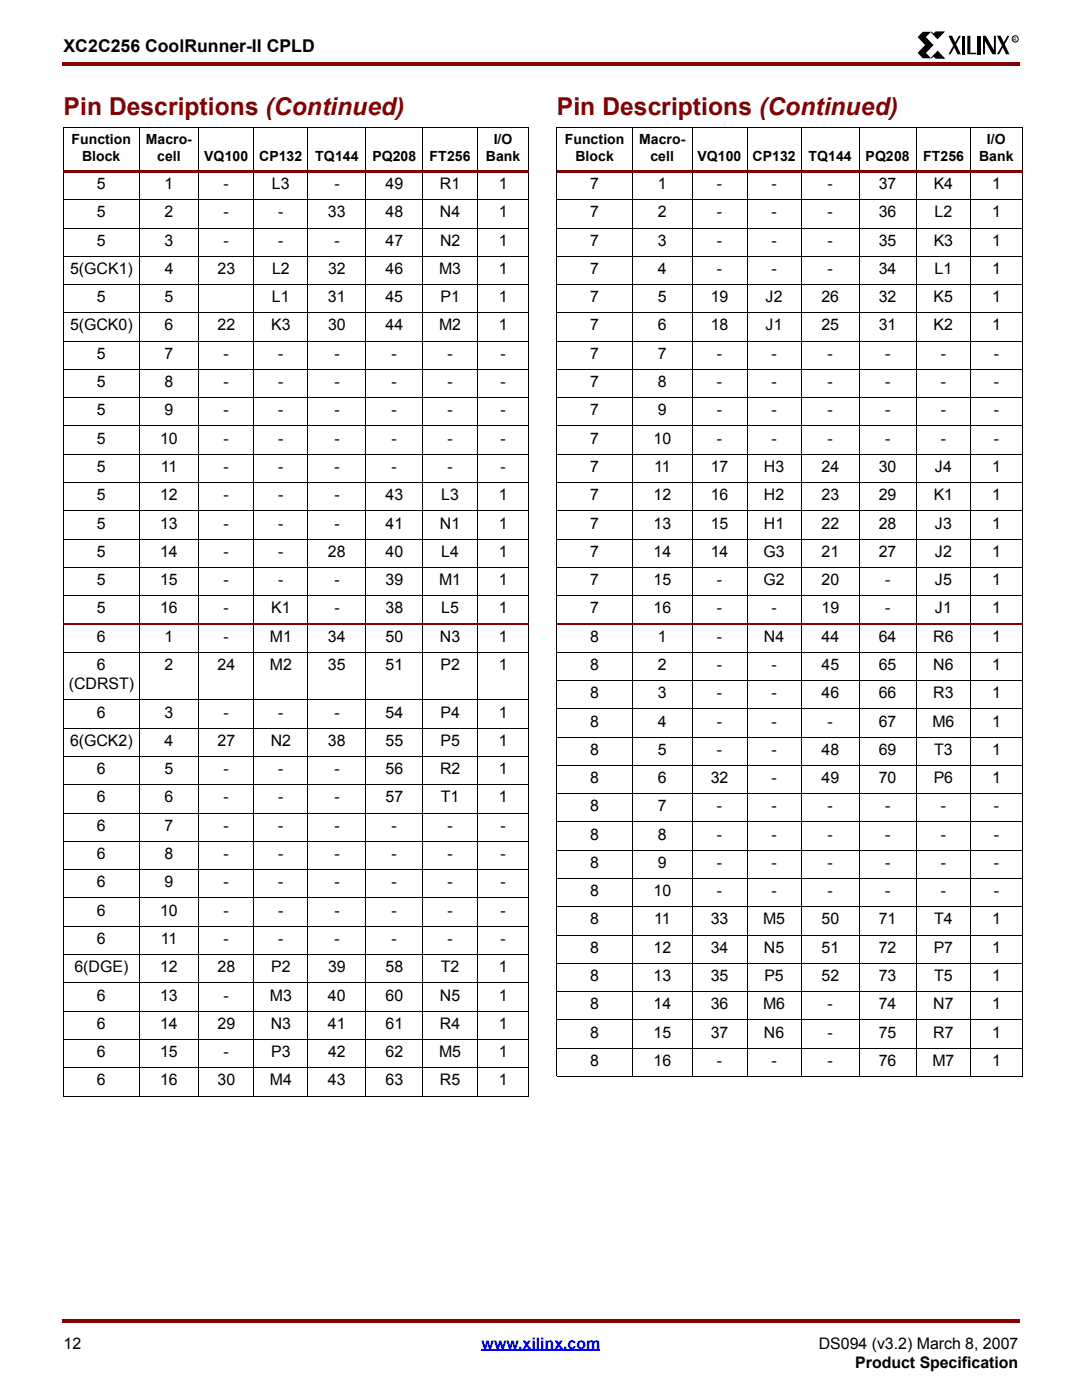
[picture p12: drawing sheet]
<svg xmlns="http://www.w3.org/2000/svg" width="216mm" height="279mm" viewBox="0 0 216 279" stroke-linecap="round" stroke-linejoin="round" font-family="sans-serif">
<g fill="#850000">
<path d="M12.4 12.4h.3v.7h-.3z"/>
<path d="M12.7 12.4h190.8v.7h-190.8z"/>
</g>
<path d="M12.7 267h190.5v8.2h-190.5z" fill="#fff"/>
<path d="M96.1 269.5h23.7" fill="none" stroke="#00f" stroke-width=".34"/>
<g fill="#850000">
<path d="M12.4 263.2h.3v.7h-.3z"/>
<path d="M12.7 263.2h190.8v.7h-190.8z"/>
</g>
<path d="M183.1 6.3h20.1v5.3h-20.1z" fill="#fff"/>
<path d="M184.1 6.3h1.7l-1 1.1 1.5 1.6-1.5 1.6 1 1h-1.7l-1-1 1.5-1.6-1.5-1.6zM189.2 7.1h.8l1.7 3.7h-.6zM191.3 7.1h.4l-2 3.7h-.5zM191.9 7.1h.6v3.7h-.6zM193 7.1h.6v3.4h1.2v.3h-1.8zM195.1 7.1h.6v3.7h-.6zM196.1 7.1h.6l1.6 2.9v-2.9h.4v3.7h-.7l-1.5-2.6v2.6h-.4zM198.9 7.1h.8l1.7 3.7h-.7zM201 7.1h.4l-2 3.7h-.5z" fill="#000"/>
<path d="M185.8 6.4l.5 .5 .4-.5h1.6l-1.2 1.3zM187.1 10.3l1.3 1.3h-1.7l-.4-.5-.5 .5z" fill="#000" stroke="#000" stroke-width=".2"/>
<g fill="none" stroke="#000" stroke-width=".2">
<path d="M12.7 25.4h92.8M12.7 25.4v193.3M27.8 25.4v193.4M39.7 25.4v193.4M50.6 25.4v193.4M61.4 25.4v193.4M73 25.4v193.4M84.4 25.4v193.4M95.3 25.4v193.4M105.5 25.4v193.3"/>
<circle cx="202.6" cy="7.8" r=".62"/>
</g>
<path d="M12.7 34h92.8v.5h-92.8z" fill="#850000"/>
<g fill="none" stroke="#000" stroke-width=".2">
<path d="M12.7 39.9h92.8M111.1 25.4h92.9M111.1 25.4v189.4M126.2 25.4v189.5M138.1 25.4v189.5M149.1 25.4v189.5M159.9 25.4v189.5M171.4 25.4v189.5M182.8 25.4v189.5M193.7 25.4v189.5M204 25.4v189.4M12.7 45.5h92.8"/>
<path d="M12.7 51.1h92.8M12.7 56.8h92.8M12.7 62.4h92.8M12.7 68.1h92.8M12.7 73.7h92.8M12.7 79.4h92.8M12.7 85h92.8M12.7 90.7h92.8M12.7 96.3h92.8M12.7 101.9h92.8M12.7 107.6h92.8M12.7 113.2h92.8"/>
<path d="M12.7 118.9h92.8M12.7 130.2h92.8M12.7 139.7h92.8M12.7 145.3h92.8M12.7 151h92.8M12.7 156.6h92.8M12.7 162.3h92.8M12.7 167.9h92.8M12.7 173.6h92.8M12.7 179.2h92.8M12.7 184.9h92.8M12.7 190.5h92.8"/>
<path d="M12.7 196.1h92.8M12.7 201.8h92.8M12.7 207.4h92.8M12.7 213.1h92.8M12.7 218.7h92.8"/>
</g>
<path d="M12.7 124.5h92.8" fill="none" stroke="#850000" stroke-width=".34"/>
<path d="M111.1 34h92.9v.5h-92.9z" fill="#850000"/>
<g fill="none" stroke="#000" stroke-width=".2">
<path d="M111.1 39.9h92.9M111.1 45.5h92.9M111.1 51.1h92.9M111.1 56.8h92.9M111.1 62.4h92.9M111.1 68.1h92.9M111.1 73.7h92.9M111.1 79.4h92.9M111.1 85h92.9M111.1 90.7h92.9M111.1 96.3h92.9M111.1 101.9h92.9"/>
<path d="M111.1 107.6h92.9M111.1 113.2h92.9M111.1 118.9h92.9M111.1 130.2h92.9M111.1 135.8h92.9M111.1 141.5h92.9M111.1 147.1h92.9M111.1 152.7h92.9M111.1 158.4h92.9M111.1 164h92.9M111.1 169.7h92.9M111.1 175.3h92.9"/>
<path d="M111.1 181h92.9M111.1 186.6h92.9M111.1 192.3h92.9M111.1 197.9h92.9M111.1 203.5h92.9M111.1 209.2h92.9M111.1 214.8h92.9"/>
</g>
<path d="M111.1 124.5h92.9" fill="none" stroke="#850000" stroke-width=".34"/>
<g font-size="4.9" fill="#850000">
<text x="12.7" y="23">Pin Descriptions (Continued)</text>
<text x="111.1" y="23">Pin Descriptions (Continued)</text>
</g>
<text font-size="3.5" x="12.7" y="10.5">XC2C256 CoolRunner-II CPLD</text>
<g font-size="3.2">
<text x="19.3" y="37.8">5</text>
<text x="32.8" y="37.8">1</text>
<text x="44.6" y="37.8">-</text>
<text x="54.3" y="37.8">L3</text>
<text x="66.7" y="37.8">-</text>
<text x="76.9" y="37.8">49</text>
<text x="87.8" y="37.8">R1</text>
<text x="99.5" y="37.8">1</text>
<text x="117.8" y="37.8">7</text>
<text x="131.3" y="37.8">1</text>
<text x="143" y="37.8">-</text>
<text x="153.9" y="37.8">-</text>
<text x="165.1" y="37.8">-</text>
<text x="175.3" y="37.8">37</text>
<text x="186.3" y="37.8">K4</text>
<text x="197.9" y="37.8">1</text>
<text x="19.3" y="43.4">5</text>
<text x="32.8" y="43.4">2</text>
<text x="44.6" y="43.4">-</text>
<text x="55.5" y="43.4">-</text>
<text x="65.4" y="43.4">33</text>
<text x="76.9" y="43.4">48</text>
<text x="87.8" y="43.4">N4</text>
<text x="99.5" y="43.4">1</text>
<text x="117.8" y="43.4">7</text>
<text x="131.3" y="43.4">2</text>
<text x="143" y="43.4">-</text>
<text x="153.9" y="43.4">-</text>
<text x="165.1" y="43.4">-</text>
<text x="175.3" y="43.4">36</text>
<text x="186.5" y="43.4">L2</text>
<text x="197.9" y="43.4">1</text>
<text x="19.3" y="49">5</text>
<text x="32.8" y="49">3</text>
<text x="44.6" y="49">-</text>
<text x="55.5" y="49">-</text>
<text x="66.7" y="49">-</text>
<text x="76.9" y="49">47</text>
<text x="87.8" y="49">N2</text>
<text x="99.5" y="49">1</text>
<text x="117.8" y="49">7</text>
<text x="131.3" y="49">3</text>
<text x="143" y="49">-</text>
<text x="153.9" y="49">-</text>
<text x="165.1" y="49">-</text>
<text x="175.3" y="49">35</text>
<text x="186.3" y="49">K3</text>
<text x="197.9" y="49">1</text>
<text x="14" y="54.7">5(GCK1)</text>
<text x="32.9" y="54.7">4</text>
<text x="43.4" y="54.7">23</text>
<text x="54.3" y="54.7">L2</text>
<text x="65.5" y="54.7">32</text>
<text x="76.9" y="54.7">46</text>
<text x="87.6" y="54.7">M3</text>
<text x="99.5" y="54.7">1</text>
<text x="117.8" y="54.7">7</text>
<text x="131.3" y="54.7">4</text>
<text x="143" y="54.7">-</text>
<text x="153.9" y="54.7">-</text>
<text x="165.1" y="54.7">-</text>
<text x="175.3" y="54.7">34</text>
<text x="186.5" y="54.7">L1</text>
<text x="197.9" y="54.7">1</text>
<text x="14" y="66">5(GCK0)</text>
<text x="19.3" y="60.3">5</text>
<text x="32.8" y="60.3">5</text>
<text x="32.9" y="66">6</text>
<text x="43.4" y="66">22</text>
<text x="54.1" y="66">K3</text>
<text x="54.3" y="60.3">L1</text>
<text x="65.4" y="60.3">31</text>
<text x="65.5" y="66">30</text>
<text x="76.9" y="60.3">45</text>
<text x="76.9" y="66">44</text>
<text x="87.6" y="66">M2</text>
<text x="87.9" y="60.3">P1</text>
<text x="99.5" y="60.3">1</text>
<text x="99.5" y="66">1</text>
<text x="117.8" y="60.3">7</text>
<text x="117.8" y="66">7</text>
<text x="131.3" y="60.3">5</text>
<text x="131.3" y="66">6</text>
<text x="141.8" y="60.3">19</text>
<text x="141.8" y="66">18</text>
<text x="152.8" y="60.3">J2</text>
<text x="152.8" y="66">J1</text>
<text x="163.9" y="60.3">26</text>
<text x="163.9" y="66">25</text>
<text x="175.3" y="60.3">32</text>
<text x="175.3" y="66">31</text>
<text x="186.3" y="60.3">K5</text>
<text x="186.3" y="66">K2</text>
<text x="197.9" y="60.3">1</text>
<text x="197.9" y="66">1</text>
<text x="19.3" y="71.6">5</text>
<text x="32.8" y="71.6">7</text>
<text x="44.6" y="71.6">-</text>
<text x="55.5" y="71.6">-</text>
<text x="66.7" y="71.6">-</text>
<text x="78.1" y="71.6">-</text>
<text x="89.3" y="71.6">-</text>
<text x="99.9" y="71.6">-</text>
<text x="117.8" y="71.6">7</text>
<text x="131.3" y="71.6">7</text>
<text x="143" y="71.6">-</text>
<text x="153.9" y="71.6">-</text>
<text x="165.1" y="71.6">-</text>
<text x="176.6" y="71.6">-</text>
<text x="187.7" y="71.6">-</text>
<text x="198.3" y="71.6">-</text>
<text x="19.3" y="77.3">5</text>
<text x="32.8" y="77.3">8</text>
<text x="44.6" y="77.3">-</text>
<text x="55.5" y="77.3">-</text>
<text x="66.7" y="77.3">-</text>
<text x="78.1" y="77.3">-</text>
<text x="89.3" y="77.3">-</text>
<text x="99.9" y="77.3">-</text>
<text x="117.8" y="77.3">7</text>
<text x="131.3" y="77.3">8</text>
<text x="143" y="77.3">-</text>
<text x="153.9" y="77.3">-</text>
<text x="165.1" y="77.3">-</text>
<text x="176.6" y="77.3">-</text>
<text x="187.7" y="77.3">-</text>
<text x="198.3" y="77.3">-</text>
<text x="19.3" y="82.9">5</text>
<text x="32.8" y="82.9">9</text>
<text x="44.6" y="82.9">-</text>
<text x="55.5" y="82.9">-</text>
<text x="66.7" y="82.9">-</text>
<text x="78.1" y="82.9">-</text>
<text x="89.3" y="82.9">-</text>
<text x="99.9" y="82.9">-</text>
<text x="117.8" y="82.9">7</text>
<text x="131.3" y="82.9">9</text>
<text x="143" y="82.9">-</text>
<text x="153.9" y="82.9">-</text>
<text x="165.1" y="82.9">-</text>
<text x="176.6" y="82.9">-</text>
<text x="187.7" y="82.9">-</text>
<text x="198.3" y="82.9">-</text>
<text x="19.3" y="88.6">5</text>
<text x="32" y="88.6">10</text>
<text x="44.6" y="88.6">-</text>
<text x="55.5" y="88.6">-</text>
<text x="66.7" y="88.6">-</text>
<text x="78.1" y="88.6">-</text>
<text x="89.3" y="88.6">-</text>
<text x="99.9" y="88.6">-</text>
<text x="117.8" y="88.6">7</text>
<text x="130.4" y="88.6">10</text>
<text x="143" y="88.6">-</text>
<text x="153.9" y="88.6">-</text>
<text x="165.1" y="88.6">-</text>
<text x="176.6" y="88.6">-</text>
<text x="187.7" y="88.6">-</text>
<text x="198.3" y="88.6">-</text>
<text x="19.3" y="94.2">5</text>
<text x="32.1" y="94.2">11</text>
<text x="44.6" y="94.2">-</text>
<text x="55.5" y="94.2">-</text>
<text x="66.7" y="94.2">-</text>
<text x="78.1" y="94.2">-</text>
<text x="89.3" y="94.2">-</text>
<text x="99.9" y="94.2">-</text>
<text x="117.8" y="94.2">7</text>
<text x="130.5" y="94.2">11</text>
<text x="141.8" y="94.2">17</text>
<text x="152.4" y="94.2">H3</text>
<text x="163.9" y="94.2">24</text>
<text x="175.3" y="94.2">30</text>
<text x="186.6" y="94.2">J4</text>
<text x="197.9" y="94.2">1</text>
<text x="19.3" y="99.8">5</text>
<text x="32" y="99.8">12</text>
<text x="44.6" y="99.8">-</text>
<text x="55.5" y="99.8">-</text>
<text x="66.7" y="99.8">-</text>
<text x="76.9" y="99.8">43</text>
<text x="88.1" y="99.8">L3</text>
<text x="99.5" y="99.8">1</text>
<text x="117.8" y="99.8">7</text>
<text x="130.4" y="99.8">12</text>
<text x="141.8" y="99.8">16</text>
<text x="152.4" y="99.8">H2</text>
<text x="163.9" y="99.8">23</text>
<text x="175.3" y="99.8">29</text>
<text x="186.3" y="99.8">K1</text>
<text x="197.9" y="99.8">1</text>
<text x="19.3" y="105.5">5</text>
<text x="32" y="105.5">13</text>
<text x="44.6" y="105.5">-</text>
<text x="55.5" y="105.5">-</text>
<text x="66.7" y="105.5">-</text>
<text x="76.9" y="105.5">41</text>
<text x="87.8" y="105.5">N1</text>
<text x="99.5" y="105.5">1</text>
<text x="117.8" y="105.5">7</text>
<text x="130.4" y="105.5">13</text>
<text x="141.8" y="105.5">15</text>
<text x="152.4" y="105.5">H1</text>
<text x="163.9" y="105.5">22</text>
<text x="175.3" y="105.5">28</text>
<text x="186.6" y="105.5">J3</text>
<text x="197.9" y="105.5">1</text>
<text x="19.3" y="111.1">5</text>
<text x="32" y="111.1">14</text>
<text x="44.6" y="111.1">-</text>
<text x="55.5" y="111.1">-</text>
<text x="65.4" y="111.1">28</text>
<text x="76.9" y="111.1">40</text>
<text x="88" y="111.1">L4</text>
<text x="99.5" y="111.1">1</text>
<text x="117.8" y="111.1">7</text>
<text x="130.4" y="111.1">14</text>
<text x="141.8" y="111.1">14</text>
<text x="152.4" y="111.1">G3</text>
<text x="163.9" y="111.1">21</text>
<text x="175.3" y="111.1">27</text>
<text x="186.6" y="111.1">J2</text>
<text x="197.9" y="111.1">1</text>
<text x="19.3" y="116.8">5</text>
<text x="32" y="116.8">15</text>
<text x="44.6" y="116.8">-</text>
<text x="55.5" y="116.8">-</text>
<text x="66.7" y="116.8">-</text>
<text x="76.9" y="116.8">39</text>
<text x="87.6" y="116.8">M1</text>
<text x="99.5" y="116.8">1</text>
<text x="117.8" y="116.8">7</text>
<text x="130.4" y="116.8">15</text>
<text x="143" y="116.8">-</text>
<text x="152.4" y="116.8">G2</text>
<text x="163.9" y="116.8">20</text>
<text x="176.6" y="116.8">-</text>
<text x="186.6" y="116.8">J5</text>
<text x="197.9" y="116.8">1</text>
<text x="19.3" y="122.4">5</text>
<text x="32" y="122.4">16</text>
<text x="44.6" y="122.4">-</text>
<text x="54.1" y="122.4">K1</text>
<text x="66.7" y="122.4">-</text>
<text x="76.9" y="122.4">38</text>
<text x="88" y="122.4">L5</text>
<text x="99.5" y="122.4">1</text>
<text x="117.8" y="122.4">7</text>
<text x="130.4" y="122.4">16</text>
<text x="143" y="122.4">-</text>
<text x="153.9" y="122.4">-</text>
<text x="163.9" y="122.4">19</text>
<text x="176.6" y="122.4">-</text>
<text x="186.6" y="122.4">J1</text>
<text x="197.9" y="122.4">1</text>
<text x="19.3" y="128.1">6</text>
<text x="32.8" y="128.1">1</text>
<text x="44.6" y="128.1">-</text>
<text x="53.8" y="128.1">M1</text>
<text x="65.4" y="128.1">34</text>
<text x="76.9" y="128.1">50</text>
<text x="87.8" y="128.1">N3</text>
<text x="99.5" y="128.1">1</text>
<text x="117.8" y="128.1">8</text>
<text x="131.3" y="128.1">1</text>
<text x="143" y="128.1">-</text>
<text x="152.4" y="128.1">N4</text>
<text x="163.9" y="128.1">44</text>
<text x="175.3" y="128.1">64</text>
<text x="186.2" y="128.1">R6</text>
<text x="197.9" y="128.1">1</text>
<text x="13.7" y="137.6">(CDRST)</text>
<text x="19.3" y="133.7">6</text>
<text x="32.9" y="133.7">2</text>
<text x="43.4" y="133.7">24</text>
<text x="53.8" y="133.7">M2</text>
<text x="65.4" y="133.7">35</text>
<text x="76.9" y="133.7">51</text>
<text x="87.9" y="133.7">P2</text>
<text x="99.5" y="133.7">1</text>
<text x="117.8" y="133.7">8</text>
<text x="131.3" y="133.7">2</text>
<text x="143" y="133.7">-</text>
<text x="153.9" y="133.7">-</text>
<text x="163.9" y="133.7">45</text>
<text x="175.3" y="133.7">65</text>
<text x="186.2" y="133.7">N6</text>
<text x="197.9" y="133.7">1</text>
<text x="19.3" y="143.2">6</text>
<text x="32.9" y="143.2">3</text>
<text x="44.6" y="143.2">-</text>
<text x="55.5" y="143.2">-</text>
<text x="66.7" y="143.2">-</text>
<text x="76.9" y="143.2">54</text>
<text x="87.9" y="143.2">P4</text>
<text x="99.5" y="143.2">1</text>
<text x="117.8" y="139.4">8</text>
<text x="131.3" y="139.4">3</text>
<text x="143" y="139.4">-</text>
<text x="153.9" y="139.4">-</text>
<text x="163.9" y="139.4">46</text>
<text x="175.3" y="139.4">66</text>
<text x="186.2" y="139.4">R3</text>
<text x="197.9" y="139.4">1</text>
<text x="14" y="148.9">6(GCK2)</text>
<text x="32.9" y="148.9">4</text>
<text x="43.4" y="148.9">27</text>
<text x="54" y="148.9">N2</text>
<text x="65.4" y="148.9">38</text>
<text x="76.9" y="148.9">55</text>
<text x="87.9" y="148.9">P5</text>
<text x="99.5" y="148.9">1</text>
<text x="117.8" y="145">8</text>
<text x="131.3" y="145">4</text>
<text x="143" y="145">-</text>
<text x="153.9" y="145">-</text>
<text x="165.1" y="145">-</text>
<text x="175.3" y="145">67</text>
<text x="186.1" y="145">M6</text>
<text x="197.9" y="145">1</text>
<text x="19.3" y="154.5">6</text>
<text x="32.9" y="154.5">5</text>
<text x="44.6" y="154.5">-</text>
<text x="55.5" y="154.5">-</text>
<text x="66.7" y="154.5">-</text>
<text x="76.9" y="154.5">56</text>
<text x="87.8" y="154.5">R2</text>
<text x="99.5" y="154.5">1</text>
<text x="117.8" y="150.6">8</text>
<text x="131.3" y="150.6">5</text>
<text x="143" y="150.6">-</text>
<text x="153.9" y="150.6">-</text>
<text x="163.9" y="150.6">48</text>
<text x="175.3" y="150.6">69</text>
<text x="186.4" y="150.6">T3</text>
<text x="197.9" y="150.6">1</text>
<text x="19.3" y="160.1">6</text>
<text x="32.9" y="160.1">6</text>
<text x="44.6" y="160.1">-</text>
<text x="55.5" y="160.1">-</text>
<text x="66.7" y="160.1">-</text>
<text x="76.9" y="160.1">57</text>
<text x="88" y="160.1">T1</text>
<text x="99.5" y="160.1">1</text>
<text x="117.8" y="156.3">8</text>
<text x="117.8" y="161.9">8</text>
<text x="131.3" y="156.3">6</text>
<text x="131.3" y="161.9">7</text>
<text x="141.8" y="156.3">32</text>
<text x="143" y="161.9">-</text>
<text x="153.9" y="156.3">-</text>
<text x="153.9" y="161.9">-</text>
<text x="163.9" y="156.3">49</text>
<text x="165.1" y="161.9">-</text>
<text x="175.3" y="156.3">70</text>
<text x="176.6" y="161.9">-</text>
<text x="186.3" y="156.3">P6</text>
<text x="187.7" y="161.9">-</text>
<text x="197.9" y="156.3">1</text>
<text x="198.3" y="161.9">-</text>
<text x="19.3" y="165.8">6</text>
<text x="32.9" y="165.8">7</text>
<text x="44.6" y="165.8">-</text>
<text x="55.5" y="165.8">-</text>
<text x="66.7" y="165.8">-</text>
<text x="78.1" y="165.8">-</text>
<text x="89.3" y="165.8">-</text>
<text x="99.9" y="165.8">-</text>
<text x="117.8" y="167.6">8</text>
<text x="131.3" y="167.6">8</text>
<text x="143" y="167.6">-</text>
<text x="153.9" y="167.6">-</text>
<text x="165.1" y="167.6">-</text>
<text x="176.6" y="167.6">-</text>
<text x="187.7" y="167.6">-</text>
<text x="198.3" y="167.6">-</text>
<text x="19.3" y="171.4">6</text>
<text x="32.9" y="171.4">8</text>
<text x="44.6" y="171.4">-</text>
<text x="55.5" y="171.4">-</text>
<text x="66.7" y="171.4">-</text>
<text x="78.1" y="171.4">-</text>
<text x="89.3" y="171.4">-</text>
<text x="99.9" y="171.4">-</text>
<text x="117.8" y="173.2">8</text>
<text x="131.3" y="173.2">9</text>
<text x="143" y="173.2">-</text>
<text x="153.9" y="173.2">-</text>
<text x="165.1" y="173.2">-</text>
<text x="176.6" y="173.2">-</text>
<text x="187.7" y="173.2">-</text>
<text x="198.3" y="173.2">-</text>
<text x="19.3" y="177.1">6</text>
<text x="32.9" y="177.1">9</text>
<text x="44.6" y="177.1">-</text>
<text x="55.5" y="177.1">-</text>
<text x="66.7" y="177.1">-</text>
<text x="78.1" y="177.1">-</text>
<text x="89.3" y="177.1">-</text>
<text x="99.9" y="177.1">-</text>
<text x="117.8" y="178.9">8</text>
<text x="130.4" y="178.9">10</text>
<text x="143" y="178.9">-</text>
<text x="153.9" y="178.9">-</text>
<text x="165.1" y="178.9">-</text>
<text x="176.6" y="178.9">-</text>
<text x="187.7" y="178.9">-</text>
<text x="198.3" y="178.9">-</text>
<text x="19.3" y="182.8">6</text>
<text x="32" y="182.8">10</text>
<text x="44.6" y="182.8">-</text>
<text x="55.5" y="182.8">-</text>
<text x="66.7" y="182.8">-</text>
<text x="78.1" y="182.8">-</text>
<text x="89.3" y="182.8">-</text>
<text x="99.9" y="182.8">-</text>
<text x="117.8" y="184.5">8</text>
<text x="130.5" y="184.5">11</text>
<text x="141.8" y="184.5">33</text>
<text x="152.3" y="184.5">M5</text>
<text x="163.9" y="184.5">50</text>
<text x="175.3" y="184.5">71</text>
<text x="186.4" y="184.5">T4</text>
<text x="197.9" y="184.5">1</text>
<text x="19.3" y="188.4">6</text>
<text x="32.1" y="188.4">11</text>
<text x="44.6" y="188.4">-</text>
<text x="55.5" y="188.4">-</text>
<text x="66.7" y="188.4">-</text>
<text x="78.1" y="188.4">-</text>
<text x="89.3" y="188.4">-</text>
<text x="99.9" y="188.4">-</text>
<text x="117.8" y="190.2">8</text>
<text x="130.4" y="190.2">12</text>
<text x="141.8" y="190.2">34</text>
<text x="152.4" y="190.2">N5</text>
<text x="163.9" y="190.2">51</text>
<text x="175.3" y="190.2">72</text>
<text x="186.3" y="190.2">P7</text>
<text x="197.9" y="190.2">1</text>
<text x="14.9" y="194">6(DGE)</text>
<text x="32" y="194">12</text>
<text x="43.4" y="194">28</text>
<text x="54.1" y="194">P2</text>
<text x="65.5" y="194">39</text>
<text x="76.9" y="194">58</text>
<text x="88" y="194">T2</text>
<text x="99.5" y="194">1</text>
<text x="117.8" y="195.8">8</text>
<text x="130.4" y="195.8">13</text>
<text x="141.8" y="195.8">35</text>
<text x="152.5" y="195.8">P5</text>
<text x="163.9" y="195.8">52</text>
<text x="175.3" y="195.8">73</text>
<text x="186.4" y="195.8">T5</text>
<text x="197.9" y="195.8">1</text>
<text x="19.3" y="199.7">6</text>
<text x="32" y="199.7">13</text>
<text x="44.6" y="199.7">-</text>
<text x="53.8" y="199.7">M3</text>
<text x="65.4" y="199.7">40</text>
<text x="76.9" y="199.7">60</text>
<text x="87.8" y="199.7">N5</text>
<text x="99.5" y="199.7">1</text>
<text x="117.8" y="201.4">8</text>
<text x="130.4" y="201.4">14</text>
<text x="141.8" y="201.4">36</text>
<text x="152.3" y="201.4">M6</text>
<text x="165.1" y="201.4">-</text>
<text x="175.3" y="201.4">74</text>
<text x="186.2" y="201.4">N7</text>
<text x="197.9" y="201.4">1</text>
<text x="19.3" y="205.3">6</text>
<text x="32" y="205.3">14</text>
<text x="43.4" y="205.3">29</text>
<text x="54" y="205.3">N3</text>
<text x="65.4" y="205.3">41</text>
<text x="76.9" y="205.3">61</text>
<text x="87.8" y="205.3">R4</text>
<text x="99.5" y="205.3">1</text>
<text x="117.8" y="207.1">8</text>
<text x="130.4" y="207.1">15</text>
<text x="141.8" y="207.1">37</text>
<text x="152.4" y="207.1">N6</text>
<text x="165.1" y="207.1">-</text>
<text x="175.3" y="207.1">75</text>
<text x="186.2" y="207.1">R7</text>
<text x="197.9" y="207.1">1</text>
<text x="19.3" y="210.9">6</text>
<text x="32" y="210.9">15</text>
<text x="44.6" y="210.9">-</text>
<text x="54.1" y="210.9">P3</text>
<text x="65.5" y="210.9">42</text>
<text x="76.9" y="210.9">62</text>
<text x="87.6" y="210.9">M5</text>
<text x="99.5" y="210.9">1</text>
<text x="117.8" y="212.7">8</text>
<text x="130.4" y="212.7">16</text>
<text x="143" y="212.7">-</text>
<text x="153.9" y="212.7">-</text>
<text x="165.1" y="212.7">-</text>
<text x="175.3" y="212.7">76</text>
<text x="186.1" y="212.7">M7</text>
<text x="197.9" y="212.7">1</text>
<text x="19.3" y="216.6">6</text>
<text x="32" y="216.6">16</text>
<text x="43.4" y="216.6">30</text>
<text x="53.8" y="216.6">M4</text>
<text x="65.4" y="216.6">43</text>
<text x="76.9" y="216.6">63</text>
<text x="87.8" y="216.6">R5</text>
<text x="99.5" y="216.6">1</text>
<text x="12.7" y="269.2">12</text>
<text x="163.4" y="269.2">DS094 (v3.2) March 8, 2007</text>
<text x="170.6" y="273">Product Specification</text>
</g>
<text font-size="3.2" fill="#00f" x="96.1" y="269.2">www.xilinx.com</text>
<g font-size="2.8">
<text x="14.3" y="28.7">Function</text>
<text x="29.1" y="28.7">Macro-</text>
<text x="98.5" y="28.7">I/O</text>
<text x="112.7" y="28.7">Function</text>
<text x="127.5" y="28.7">Macro-</text>
<text x="196.9" y="28.7">I/O</text>
<text x="16.4" y="32.2">Block</text>
<text x="31.4" y="32.2">cell</text>
<text x="40.8" y="32.2">VQ100</text>
<text x="51.7" y="32.2">CP132</text>
<text x="62.9" y="32.2">TQ144</text>
<text x="74.3" y="32.2">PQ208</text>
<text x="85.7" y="32.2">FT256</text>
<text x="96.9" y="32.2">Bank</text>
<text x="114.8" y="32.2">Block</text>
<text x="129.8" y="32.2">cell</text>
<text x="139.2" y="32.2">VQ100</text>
<text x="150.2" y="32.2">CP132</text>
<text x="161.3" y="32.2">TQ144</text>
<text x="172.7" y="32.2">PQ208</text>
<text x="184.2" y="32.2">FT256</text>
<text x="195.4" y="32.2">Bank</text>
</g>
<text font-size="1" x="202.2" y="8.1">R</text>
</svg>
